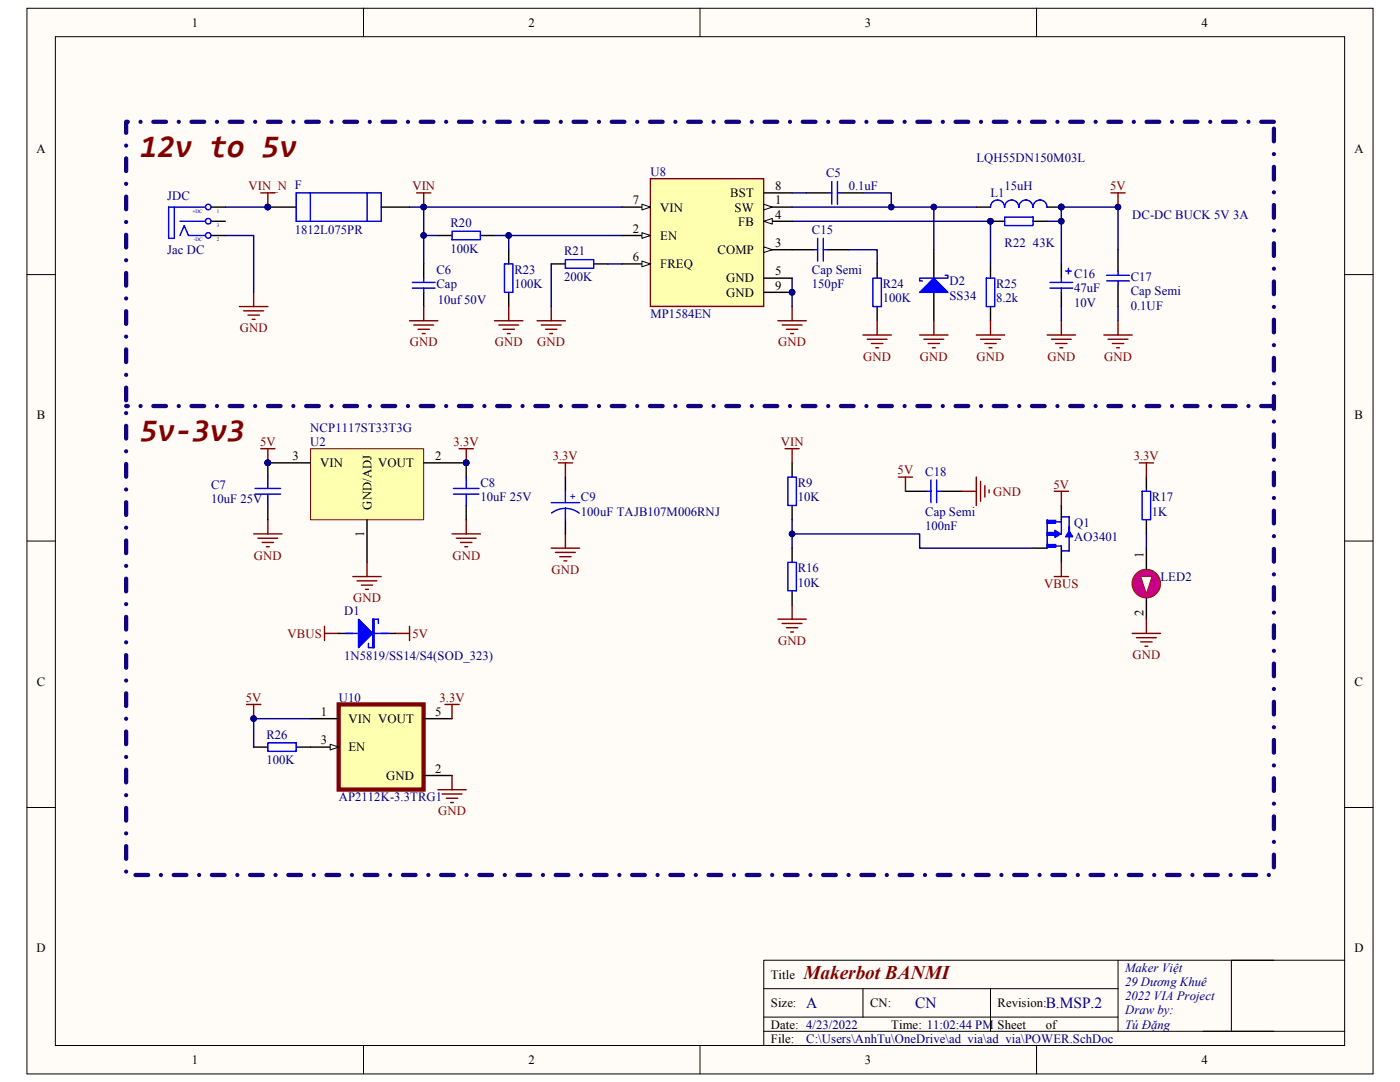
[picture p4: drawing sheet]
<svg xmlns="http://www.w3.org/2000/svg" width="279mm" height="216mm" viewBox="0 0 279 216" stroke-linecap="round" stroke-linejoin="round" font-family="sans-serif">
<path d="M5.4 1.7h268.6v212.6h-268.6z" fill="#fffcf8"/>
<path d="M5.4 1.7h268.6v212.6h-268.6z" fill="none" stroke="#000" stroke-width=".2"/>
<path d="M11.1 7.4h257.3v201.2h-257.3z" fill="#fffcf8"/>
<g fill="none" stroke="#000" stroke-width=".2">
<path d="M11 7.3h257.4v201.3h-257.4zM72.5 1.6v5.7M139.7 1.6v5.7M206.9 1.6v5.7M5.4 54.8h5.6M268.4 54.8h5.6M5.4 108h5.6M268.4 108h5.6M5.4 161.1h5.6M268.4 161.1h5.6M152.4 197.3h70.7M172.2 197.3v5.6"/>
<path d="M197.7 197.3v8.5M223.1 191.6v14.2M254.2 191.6h-101.8v17M268.4 191.6h-22.6v14.2M72.5 208.6v5.7M139.7 208.6v5.7M152.4 205.8h116M152.4 202.9h70.7M206.9 208.6v5.7"/>
</g>
<path d="M62 89.6h22.5v14.1h-22.5z" fill="#ffffb0"/>
<path d="M62 89.5h22.5v14.2h-22.5z" fill="none" stroke="#800000" stroke-width=".2"/>
<g fill="none" stroke="#000" stroke-width=".28">
<path d="M160.9 38.5h4.3M168 38.5h4.2M53.5 41.3h5.6M76.1 41.3h5.6M84.6 52.7v2.8M84.6 58.3v2.9M87.4 47h2.8M95.9 47h2.8M101.5 49.8v2.9M101.5 58.3v2.9M110 52.7h2.8M118.5 52.7h2.8"/>
<path d="M158.1 49.8h4.2M165.2 49.8h4.2M175.1 52.7v2.8M186.4 49.8v5.7M186.4 58.3v5.7M197.7 44.2h2.8M197.7 52.7v2.8M206.2 44.2h2.8M211.8 52.7v2.8M211.8 58.3v2.9M175.1 61.2v2.8M197.7 61.2v2.8"/>
<path d="M61.9 92.4h-8.4v2.8M84.6 92.4h8.4v2.8M112.8 95.2v2.8M53.5 100.9v2.8M73.2 103.7v8.5M93 100.9v2.8M112.8 103.7v2.8"/>
</g>
<g fill="#000080" stroke="#000080" stroke-width=".2">
<circle cx="93" cy="92.3" r=".55"/>
<circle cx="53.4" cy="92.3" r=".55"/>
<circle cx="53.4" cy="41.3" r=".55"/>
<circle cx="197.7" cy="44.1" r=".55"/>
<circle cx="84.5" cy="41.3" r=".55"/>
<circle cx="84.5" cy="47" r=".55"/>
<circle cx="101.5" cy="47" r=".55"/>
</g>
<path d="M254.2 81h-229" fill="none" stroke="#11037f" stroke-width=".85" stroke-dasharray="2.5 2.5 0 2.5"/>
<g fill="none" stroke="#800000" stroke-width=".28">
<path d="M83.1 38.5h2.9M84.6 38.5v2.8M50.6 58.3v2.9M47.8 61.2h5.7M48.6 62h4M49.5 62.9h2.3M50.3 63.7h.6M81.7 64h5.7M82.6 64.9h3.9M83.4 65.7h2.3M84.3 66.6h.5M84.6 61.2v2.8"/>
<path d="M98.7 64h5.7M99.5 64.9h4M100.4 65.7h2.3M101.2 66.6h.6M101.5 61.2v2.8M107.2 64h5.6M108 64.9h4M108.9 65.7h2.2M109.7 66.6h.6M110 61.2v2.8M155.3 64h5.6M156.1 64.9h4"/>
<path d="M157 65.7h2.2M157.8 66.6h.6M158.1 61.2v2.8M52 89.5h2.9M53.5 89.5v2.9M91.6 89.5h2.9M93 89.5v2.9M111.4 92.4h2.9M112.8 92.4v2.8M50.6 106.5h5.7M51.5 107.4h3.9M52.3 108.2h2.3"/>
<path d="M53.2 109.1h.5M53.5 103.7v2.8M70.4 115h5.7M71.3 115.9h3.9M72.1 116.7h2.3M73 117.6h.5M73.2 112.2v2.8M90.2 106.5h5.7M91.1 107.4h3.9M91.9 108.2h2.3M92.8 109.1h.5M93 103.7v2.8"/>
<path d="M110 109.4h5.7M110.9 110.2h3.9M111.7 111.1h2.3M112.6 111.9h.5M112.8 106.5v2.9M64.8 126.4h2.8M64.8 125v2.8M78.9 126.4h2.8M81.7 125v2.8"/>
</g>
<g fill="none" stroke="#00f" stroke-width=".28">
<path d="M59.1 38.5h17v5.7h-17zM61.9 38.5v5.7M73.2 38.5v5.7M165.2 38.5h.8M166 36.2v4.6M167.1 38.5h.9M167.1 36.2v4.6M82.3 57.5h4.5M82.3 56.4h4.5M84.6 55.5v.9M84.6 57.5v.8M90.2 46.1h5.7v1.7h-5.7z"/>
<path d="M100.7 52.7h1.7v5.6h-1.7zM112.8 51.8h5.7v1.7h-5.7zM162.3 49.8h.9M163.2 47.6v4.5M164.3 47.6v4.5M164.3 49.8h.9M174.2 55.5h1.7v5.7h-1.7zM196.8 55.5h1.7v5.7h-1.7zM200.5 43.3h5.7v1.7h-5.7zM209.6 57.5h4.5M209.6 56.4h4.5M211.8 55.5v.9"/>
<path d="M211.8 57.5v.8M212.7 54.1h1.1M213.2 53.5v1.1M50.9 98.6h5.1M50.9 97.5h5.1M53.5 95.2v2.3M53.5 98.6v2.3M90.5 98.6h5.1M90.5 97.5h5.1M93 95.2v2.3M93 98.6v2.3M112.8 98v2.3"/>
<path d="M110 100.3h5.7M112.8 101.4l1.5 .3 1.3 .7M112.8 101.4l-1.4 .3-1.3 .7M112.8 101.4v2.3"/>
</g>
<path d="M45 41.3h8.5M84.6 41.3v11.4M84.6 47h2.8M98.7 47h2.8v2.8M101.5 47h22.7M110 52.7v8.5M121.3 52.7h2.9" fill="none" stroke="#000080" stroke-width=".28"/>
<path d="M186.4 55.5l2.8 2.8h-5.7z" fill="#00f"/>
<g fill="none" stroke="#00f" stroke-width=".28">
<path d="M34.8 41.3v6.3h-1.1v-6.3h7.3M35.9 47l.9-2 .8 2h3.4M35.9 44.2h5.1M186.4 55.5l2.8 2.8h-5.7zM188.6 54.9h.6v.6h-5.7v.6h.6M197.7 41.3a1.4 1.4 0 0 1 1.4-1.4 1.4 1.4 0 0 1 1.4 1.4M200.5 41.3a1.4 1.4 0 0 1 1.4-1.4 1.4 1.4 0 0 1 1.4 1.4 1.4 1.4 0 0 1 1.5-1.4h-.1a1.4 1.4 0 0 1 1.4 1.4M206.2 41.3a1.4 1.4 0 0 1 1.4-1.4 1.4 1.4 0 0 1 1.4 1.4M220.9 54.9h4.5M220.9 56.1h4.5M223.1 54.1v.8M223.1 56.1v.8"/>
<path d="M157.2 95.2h1.7v5.7h-1.7zM184.9 98h.9M185.8 95.8v4.5M186.9 95.8v4.5M186.9 98h.9M157.2 112.2h1.7v5.7h-1.7zM209 103.7v5.7M210.1 104.1h1.7M210.1 109h1.7v.4M211.8 103.7v2.8h-1.8M211.8 103.1h1.6v2.9M213.4 107v2.9h-1.6"/>
<circle cx="41.6" cy="41.3" r=".55"/>
<circle cx="41.6" cy="47" r=".55"/>
<circle cx="41.6" cy="44.1" r=".55"/>
</g>
<g fill="none" stroke="#000" stroke-width=".28">
<path d="M42.1 41.3h2.9M42.1 44.2h2.9M42.1 47h2.9M194.8 41.3h2.9M209 41.3h2.8M223.1 49.8v4.3M223.1 56.9v4.3M158.1 92.4v2.8M180.7 98h4.2M187.8 98h4.2M158.1 100.9v2.8M158.1 109.4v2.8"/>
<path d="M158.1 117.9v2.8"/>
</g>
<g fill="#000080" stroke="#000080" stroke-width=".2">
<circle cx="211.8" cy="41.3" r=".55"/>
<circle cx="177.9" cy="41.3" r=".55"/>
<circle cx="186.3" cy="41.3" r=".55"/>
<circle cx="197.7" cy="44.1" r=".55"/>
<circle cx="211.8" cy="44.1" r=".55"/>
<circle cx="223.1" cy="41.3" r=".55"/>
</g>
<g fill="none" stroke="#800000" stroke-width=".28">
<path d="M221.7 38.5h2.8M223.1 38.5v2.8M172.2 66.8h5.7M173.1 67.7h3.9M173.9 68.5h2.3M174.8 69.4h.5M175.1 64v2.8M183.5 66.8h5.7M184.4 67.7h3.9M185.2 68.5h2.3M186.1 69.4h.5M186.4 64v2.8"/>
<path d="M194.8 66.8h5.7M195.7 67.7h4M196.5 68.5h2.3M197.4 69.4h.6M197.7 64v2.8M209 66.8h5.6M209.8 67.7h4M210.7 68.5h2.2M211.5 69.4h.6M211.8 64v2.8M220.3 66.8h5.7M221.1 67.7h4"/>
<path d="M222 68.5h2.3M222.8 69.4h.6M223.1 64v2.8"/>
</g>
<path d="M158.1 38.5h2.8M172.2 38.5h5.7v2.8M45 47h5.6v11.3M158.1 44.2h39.6v8.5M186.4 41.3v8.5M223.1 49.8v-8.5h-11.3v11.4M211.8 61.2v2.8M223.1 61.2v2.8" fill="none" stroke="#000080" stroke-width=".28"/>
<g fill="#00f" stroke="#00f" stroke-width=".28">
<path d="M209 108.7h1.7v.5h-1.7z" fill-rule="evenodd"/>
<path d="M209 106.3h1.7v.5h-1.7z" fill-rule="evenodd"/>
<path d="M209 103.8h1.7v.6h-1.7z" fill-rule="evenodd"/>
<path d="M213.3 105.2h.1v1.4h-.1z" fill-rule="evenodd"/>
</g>
<path d="M210.5 105.8l1.2 .7-1.2 .7z" fill="#00f"/>
<path d="M210.5 105.8l1.2 .7-1.2 .7z" fill="none" stroke="#00f" stroke-width=".28"/>
<path d="M213.4 106l.7 1.1h-1.4z" fill="#00f"/>
<path d="M213.4 106l.7 1.1h-1.4z" fill="none" stroke="#00f" stroke-width=".28"/>
<path d="M206.2 109.4h2.8M211.8 100.9v2.8M211.8 109.4v2.8" fill="none" stroke="#000" stroke-width=".28"/>
<g fill="none" stroke="#800000" stroke-width=".28">
<path d="M52 38.5h2.9M53.5 38.5v2.8M156.7 89.5h2.8M158.1 89.5v2.9M179.3 95.2h2.8M180.7 95.2v2.8M192 98h2.8M194.8 95.2v5.7M195.7 96v4M196.5 96.9v2.3M197.4 97.8v.5M210.4 98h2.8"/>
<path d="M211.8 98v2.9M210.4 115h2.8M211.8 112.2v2.8M155.3 123.6h5.6M156.1 124.4h4M157 125.3h2.2M157.8 126.1h.6M158.1 120.7v2.9"/>
</g>
<path d="M158.1 103.7v5.7" fill="none" stroke="#000080" stroke-width=".28"/>
<g fill="#000080" stroke="#000080" stroke-width=".2">
<circle cx="158.1" cy="106.5" r=".55"/>
<circle cx="53.4" cy="41.3" r=".55"/>
</g>
<path d="M254.2 24.3h-229v150.3h229v-150.3" fill="none" stroke="#11037f" stroke-width=".85" stroke-dasharray="2.5 2.5 0 2.5"/>
<circle cx="228.8" cy="116.4" r="2.82" fill="#c5008e" stroke="#ff0101" stroke-width=".28"/>
<path d="M227.7 115h2.2l-1.1 3.4z" fill="#fffcf8"/>
<path d="M227.7 115h2.2l-1.1 3.4z" fill="none" stroke="#f00" stroke-width=".2"/>
<path d="M228.8 95.2v2.8M228.8 103.7v2.8M228.8 109.4v4.2M228.8 119.3v4.3" fill="none" stroke="#000" stroke-width=".28"/>
<path d="M227.9 98h1.7v5.7h-1.7z" fill="none" stroke="#00f" stroke-width=".28"/>
<path d="M228.8 106.5v2.9" fill="none" stroke="#000080" stroke-width=".28"/>
<path d="M227.4 92.4h2.8M228.8 92.4v2.8M226 126.4h5.6M226.8 127.2h4M227.7 128.1h2.2M228.5 128.9h.6M228.8 123.6v2.8" fill="none" stroke="#800000" stroke-width=".28"/>
<path d="M67.6 140.6h16.9v17h-16.9z" fill-rule="evenodd" fill="#ffffb0" stroke="#800000" stroke-width=".85"/>
<path d="M61.9 143.4h5.7M61.9 149.1h5.7" fill="none" stroke="#000" stroke-width=".28"/>
<path d="M65.9 148.5l1.7 .6-1.7 .5z" fill="#fffcf8"/>
<path d="M65.9 148.5l1.7 .6-1.7 .5z" fill="none" stroke="#000" stroke-width=".2"/>
<path d="M67.6 126.4h2.8M76.1 126.4h2.8M50.6 149.1h2.9M59.1 149.1h2.8M84.6 143.4h5.6M84.6 154.7h5.6" fill="none" stroke="#000" stroke-width=".28"/>
<path d="M49.2 140.6h2.8M50.6 140.6v2.8M87.4 157.6h5.6M88.2 158.4h4M88.8 140.6h2.8M89.1 159.3h2.2M90.2 140.6v2.8M90.2 154.7v2.9M89.9 160.1h.6" fill="none" stroke="#800000" stroke-width=".28"/>
<g fill="#000080" stroke="#000080" stroke-width=".2">
<circle cx="50.6" cy="143.4" r=".55"/>
<circle cx="158.1" cy="106.5" r=".55"/>
</g>
<path d="M69 126.4h8.5M74.4 123.6h.3v5.6h-.3zM74.5 123.6v5.6M53.5 148.2h5.6v1.7h-5.6z" fill="none" stroke="#00f" stroke-width=".28"/>
<path d="M158.1 106.5h25.4v2.9h22.7M61.9 143.4h-11.3v5.7" fill="none" stroke="#000080" stroke-width=".28"/>
<path d="M71.6 123.6l2.8 2.8-2.8 2.8z" fill="#00f"/>
<path d="M71.6 123.6l2.8 2.8-2.8 2.8zM73.5 128.4v.8h1.2M74.4 123.6h1.1v.8" fill="none" stroke="#00f" stroke-width=".28"/>
<path d="M129.8 35.6h22.6v25.5h-22.6z" fill-rule="evenodd" fill="#ffffb0" stroke="#800000" stroke-width=".28"/>
<path d="M124.2 41.3h5.6" fill="none" stroke="#000" stroke-width=".28"/>
<path d="M128.1 40.8l1.7 .5-1.7 .6z" fill="#fffcf8"/>
<path d="M128.1 40.8l1.7 .5-1.7 .6z" fill="none" stroke="#000" stroke-width=".2"/>
<path d="M124.2 47h5.6" fill="none" stroke="#000" stroke-width=".28"/>
<path d="M128.1 46.4l1.7 .6-1.7 .6z" fill="#fffcf8"/>
<path d="M128.1 46.4l1.7 .6-1.7 .6z" fill="none" stroke="#000" stroke-width=".2"/>
<path d="M124.2 52.7h5.6" fill="none" stroke="#000" stroke-width=".28"/>
<path d="M128.1 52.1l1.7 .6-1.7 .5z" fill="#fffcf8"/>
<path d="M128.1 52.1l1.7 .6-1.7 .5z" fill="none" stroke="#000" stroke-width=".2"/>
<path d="M152.4 38.5h5.7M152.4 41.3h5.7" fill="none" stroke="#000" stroke-width=".28"/>
<path d="M152.4 40.8l1.7 .5-1.7 .6z" fill="#fffcf8"/>
<path d="M152.4 40.8l1.7 .5-1.7 .6z" fill="none" stroke="#000" stroke-width=".2"/>
<path d="M152.4 44.2h5.7" fill="none" stroke="#000" stroke-width=".28"/>
<path d="M152.4 44.2l1.7-.6v1.1z" fill="#fffcf8"/>
<path d="M152.4 44.2l1.7-.6v1.1z" fill="none" stroke="#000" stroke-width=".2"/>
<path d="M152.4 49.8h5.7" fill="none" stroke="#000" stroke-width=".28"/>
<path d="M152.4 49.3l1.7 .5-1.7 .6z" fill="#fffcf8"/>
<path d="M152.4 49.3l1.7 .5-1.7 .6z" fill="none" stroke="#000" stroke-width=".2"/>
<path d="M152.4 55.5h5.7M152.4 58.3h5.7" fill="none" stroke="#000" stroke-width=".28"/>
<g fill="#000080" stroke="#000080" stroke-width=".2">
<circle cx="158.1" cy="58.3" r=".55"/>
<circle cx="84.5" cy="41.3" r=".55"/>
<circle cx="177.9" cy="41.3" r=".55"/>
<circle cx="186.3" cy="41.3" r=".55"/>
<circle cx="211.8" cy="44.1" r=".55"/>
</g>
<path d="M81.7 41.3h42.5M158.1 41.3h36.7M158.1 55.5v5.7M169.4 49.8h5.7v2.9M209 44.2h2.8" fill="none" stroke="#000080" stroke-width=".28"/>
<g font-size="6.3" fill="#800000">
<text x="28" y="31.2">12v to 5v</text>
<text x="28" y="87.9">5v-3v3</text>
</g>
<text font-size="3.9" fill="#800000" x="160.4" y="195.3">Makerbot BANMI</text>
<g font-size="3.1" fill="#000080">
<text x="160.9" y="201.2">A</text>
<text x="182.7" y="201.2">CN</text>
<text x="208.7" y="201.2">B.MSP.2</text>
</g>
<g font-size="2.5">
<text x="38.3" y="5.3">1</text>
<text x="105.5" y="5.3">2</text>
<text x="172.6" y="5.3">3</text>
<text x="239.8" y="5.3">4</text>
<text x="7.3" y="30.5">A</text>
<text x="270.3" y="30.5">A</text>
<text x="126.3" y="40.8">7</text>
<text x="145.7" y="39.4">BST</text>
<text x="154.7" y="37.9">8</text>
<text x="154.7" y="40.8">1</text>
<text x="126.3" y="46.4">2</text>
<text x="131.8" y="42.2">VIN</text>
<text x="131.8" y="47.8">EN</text>
<text x="146.6" y="42.2">SW</text>
<text x="147.3" y="45">FB</text>
<text x="154.7" y="43.6">4</text>
<text x="126.3" y="52.1">6</text>
<text x="131.8" y="53.5">FREQ</text>
<text x="143.2" y="50.7">COMP</text>
<text x="154.7" y="49.3">3</text>
<text x="144.9" y="56.3">GND</text>
<text x="144.9" y="59.2">GND</text>
<text x="154.7" y="54.9">5</text>
<text x="154.7" y="57.8">9</text>
<text x="7.4" y="83.6">B</text>
<text x="270.3" y="83.6">B</text>
<text x="58.4" y="91.8">3</text>
<text x="63.9" y="93.2">VIN</text>
<text x="75.5" y="93.2">VOUT</text>
<text x="86.8" y="91.8">2</text>
<text x="74.1" y="101.7" transform="rotate(-90 74.1 101.7)">GND/ADJ</text>
<text x="72.7" y="107.2" transform="rotate(-90 72.7 107.2)">1</text>
<text x="228.2" y="111.4" transform="rotate(-90 228.2 111.4)">1</text>
<text x="228.2" y="122.9" transform="rotate(-90 228.2 122.9)">2</text>
<text x="7.4" y="136.8">C</text>
<text x="270.3" y="136.8">C</text>
<text x="64" y="142.8">1</text>
<text x="86.8" y="142.8">5</text>
<text x="64" y="148.5">3</text>
<text x="69.6" y="144.3">VIN VOUT</text>
<text x="69.6" y="149.9">EN</text>
<text x="77" y="155.6">GND</text>
<text x="86.8" y="154.2">2</text>
<text x="7.3" y="190">D</text>
<text x="270.3" y="190">D</text>
<text x="153.8" y="195.3">Title</text>
<text x="153.8" y="201">Size:</text>
<text x="173.6" y="201">CN:</text>
<text x="199.1" y="201">Revision:</text>
<text x="153.8" y="205.2">Date: 4/23/2022</text>
<text x="153.8" y="208.1">File:</text>
<text x="177.9" y="205.2">Time: 11:02:44 PM</text>
<text x="199.1" y="205.2">Sheet</text>
<text x="208.7" y="205.2">of</text>
<text x="38.3" y="212.3">1</text>
<text x="105.5" y="212.3">2</text>
<text x="172.6" y="212.3">3</text>
<text x="239.8" y="212.3">4</text>
</g>
<g font-size="2.5" fill="#000080">
<text x="129.8" y="35.1">U8</text>
<text x="164.9" y="35.4">C5</text>
<text x="194.9" y="32.3">LQH55DN150M03L</text>
<text x="33.4" y="39.9">JDC</text>
<text x="169.4" y="37.9">0.1uF</text>
<text x="197.7" y="39.4">L1</text>
<text x="200.5" y="37.9">15uH</text>
<text x="58.8" y="46.7">1812L075PR</text>
<text x="89.9" y="45.3">R20</text>
<text x="162" y="46.7">C15</text>
<text x="226" y="43.6">DC-DC BUCK 5V 3A</text>
<text x="33.4" y="50.7">Jac DC</text>
<text x="89.9" y="50.4">100K</text>
<text x="112.6" y="51">R21</text>
<text x="200.5" y="49.3">R22</text>
<text x="206.2" y="49.3">43K</text>
<text x="87.1" y="54.7">C6</text>
<text x="87.1" y="57.5">Cap</text>
<text x="102.7" y="57.5">100K</text>
<text x="102.7" y="54.7">R23</text>
<text x="112.6" y="56.1">200K</text>
<text x="162" y="57.5">150pF</text>
<text x="162" y="54.7">Cap Semi</text>
<text x="176.2" y="57.5">R24</text>
<text x="189.5" y="56.9">D2</text>
<text x="189.5" y="59.8">SS34</text>
<text x="198.8" y="57.5">R25</text>
<text x="214.4" y="55.5">C16</text>
<text x="214.4" y="58.3">47uF</text>
<text x="225.7" y="56.1">C17</text>
<text x="225.7" y="58.9">Cap Semi</text>
<text x="87.4" y="60.6">10uf 50V</text>
<text x="129.8" y="63.5">MP1584EN</text>
<text x="176.2" y="60.3">100K</text>
<text x="198.8" y="60.3">8.2k</text>
<text x="214.4" y="61.2">10V</text>
<text x="225.7" y="61.8">0.1UF</text>
<text x="61.9" y="89">U2</text>
<text x="61.9" y="86.1">NCP1117ST33T3G</text>
<text x="184.7" y="94.9">C18</text>
<text x="42.1" y="97.5">C7</text>
<text x="42.1" y="100.3">10uF 25V</text>
<text x="95.9" y="97.2">C8</text>
<text x="95.9" y="100">10uF 25V</text>
<text x="115.9" y="100">C9</text>
<text x="159.2" y="100">10K</text>
<text x="159.2" y="97.2">R9</text>
<text x="229.9" y="100">R17</text>
<text x="115.9" y="102.9">100uF TAJB107M006RNJ</text>
<text x="184.7" y="105.7">100nF</text>
<text x="184.7" y="102.9">Cap Semi</text>
<text x="214.4" y="105.2">Q1</text>
<text x="214.4" y="107.9">AO3401</text>
<text x="229.9" y="102.9">1K</text>
<text x="159.2" y="117.1">10K</text>
<text x="159.2" y="114.2">R16</text>
<text x="231.6" y="115.9">LED2</text>
<text x="68.7" y="122.7">D1</text>
<text x="68.7" y="131.8">1N5819/SS14/S4(SOD_323)</text>
<text x="67.6" y="140">U10</text>
<text x="53.2" y="147.4">R26</text>
<text x="53.2" y="152.5">100K</text>
<text x="67.6" y="159.8">AP2112K-3.3TRG1</text>
<text x="224.5" y="193.9">Maker Việt</text>
<text x="224.5" y="196.7">29 Dương Khuê</text>
<text x="224.5" y="199.6">2022 VIA Project</text>
<text x="224.5" y="202.4">Draw by:</text>
<text x="160.9" y="208.1">C:\Users\AnhTu\OneDrive\ad_via\ad_via\POWER.SchDoc</text>
<text x="224.5" y="205.2">Tú Đặng</text>
</g>
<g font-size="2.5" fill="#800000">
<text x="49.6" y="37.9">VIN_N F</text>
<text x="82.3" y="37.9">VIN</text>
<text x="221.6" y="37.9">5V</text>
<text x="47.8" y="66.3">GND</text>
<text x="81.8" y="69.1">GND</text>
<text x="98.8" y="69.1">GND</text>
<text x="107.2" y="69.1">GND</text>
<text x="155.3" y="69.1">GND</text>
<text x="172.3" y="72">GND</text>
<text x="183.6" y="72">GND</text>
<text x="194.9" y="72">GND</text>
<text x="209" y="72">GND</text>
<text x="220.3" y="72">GND</text>
<text x="51.9" y="89">5V</text>
<text x="90.5" y="89">3.3V</text>
<text x="155.8" y="89">VIN</text>
<text x="110.3" y="91.8">3.3V</text>
<text x="179.1" y="94.7">5V</text>
<text x="226.3" y="91.8">3.3V</text>
<text x="198.2" y="98.9">GND</text>
<text x="210.3" y="97.5">5V</text>
<text x="50.7" y="111.7">GND</text>
<text x="90.3" y="111.7">GND</text>
<text x="110.1" y="114.5">GND</text>
<text x="208.4" y="117.3">VBUS</text>
<text x="70.5" y="120.2">GND</text>
<text x="57.4" y="127.3">VBUS</text>
<text x="82.3" y="127.3">5V</text>
<text x="155.3" y="128.7">GND</text>
<text x="226" y="131.5">GND</text>
<text x="49.1" y="140">5V</text>
<text x="87.7" y="140">3.3V</text>
<text x="87.5" y="162.7">GND</text>
</g>
<text font-size="2" fill="#00f" x="113.7" y="99.9">+</text>
<g font-size="1" fill="#000080">
<text x="38.4" y="42.5">+DC</text>
<text x="43.3" y="42.5">1</text>
<text x="43.3" y="45.3">3</text>
<text x="38.7" y="48.2">-DC</text>
<text x="43.3" y="48.2">2</text>
</g>
</svg>
